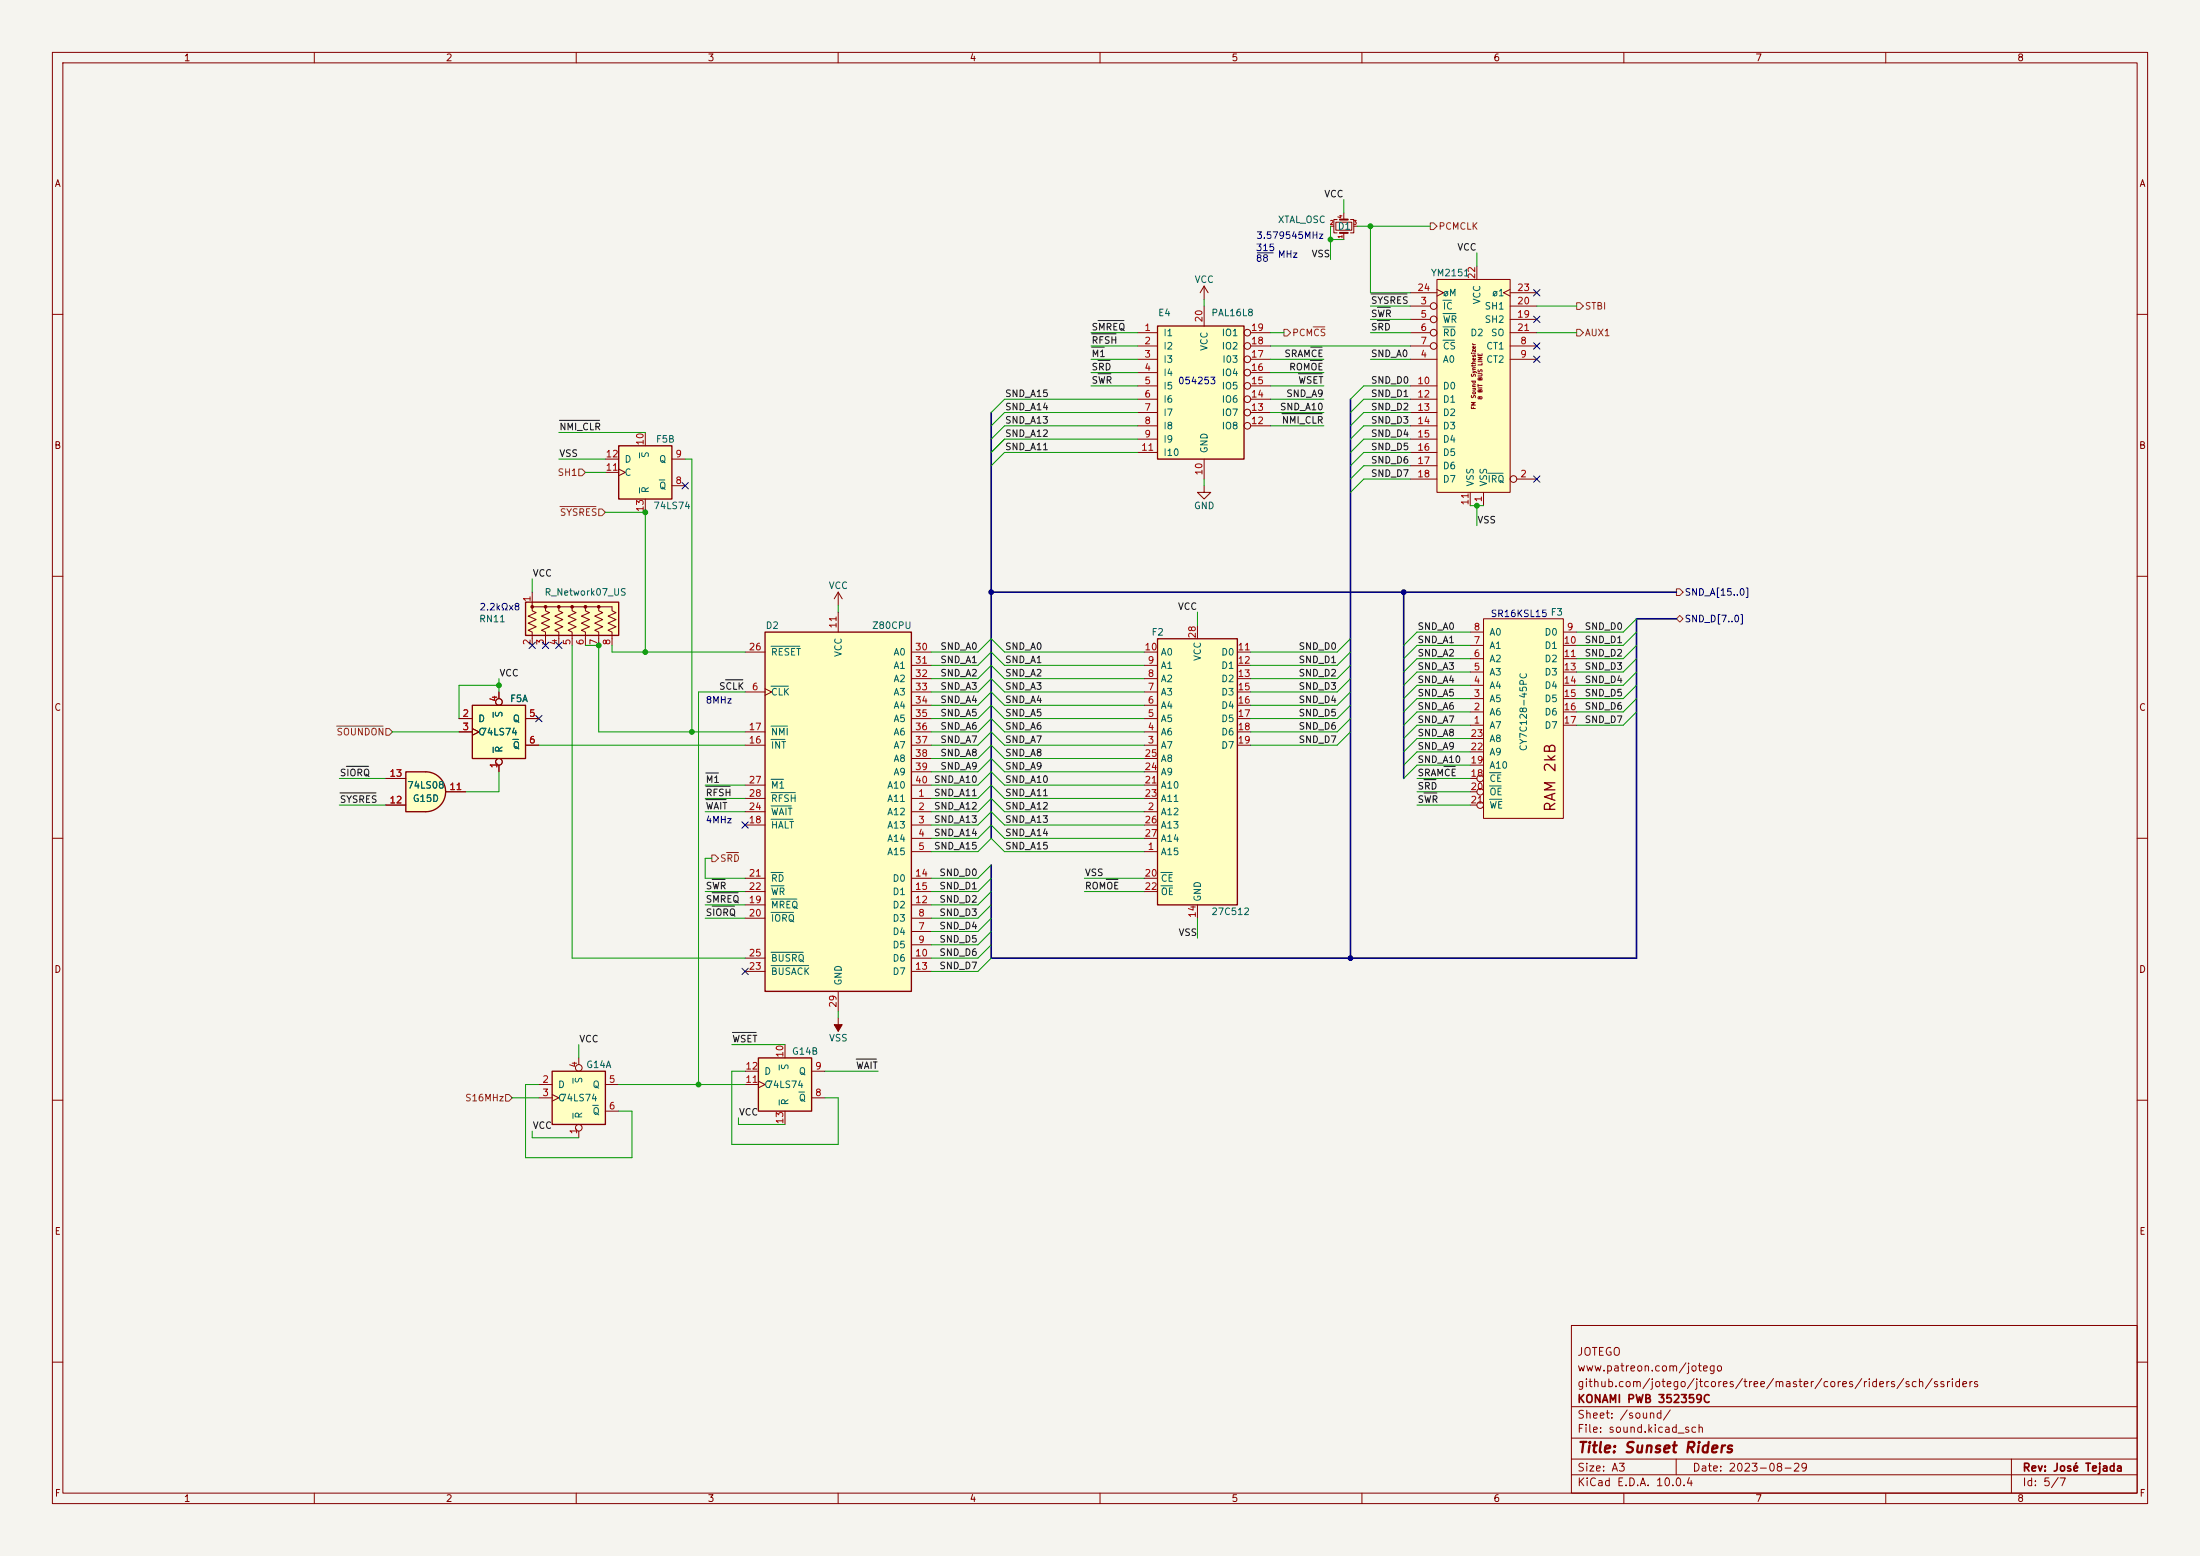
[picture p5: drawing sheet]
<svg xmlns="http://www.w3.org/2000/svg" width="420mm" height="297mm" viewBox="0 0 420 297" stroke-linecap="round" stroke-linejoin="round" font-family="sans-serif">
<path d="M0 0h420v297h-420z" fill="#f5f4ef" stroke="#f5f4ef" stroke-width=".19"/>
<g fill="none" stroke="#840000" stroke-width=".19">
<path d="M10 10h400v277h-400zM12 12h396v273h-396zM60 10v2M110 10v2M160 10v2M210 10v2M260 10v2M310 10v2M360 10v2M10 60h2M408 60h2M10 110h2"/>
<path d="M160 113l-.7 1.3M160 113l.8 1.3M160 113v2.6M408 110h2M10 160h2M408 160h2M10 210h2M408 210h2M300 253h108v32h-108zM10 260h2M300 278.5h108M300 274.5h108"/>
<path d="M300 268.5h108M320 278.5v3M384 278.5v6.5M408 260h2M60 285v2M110 285v2M160 285v2M210 285v2M260 285v2M300 281.5h108M310 285v2M360 285v2"/>
</g>
<path d="M100.3 114.9h17.8v6.4h-17.8z" fill="#ffffc2"/>
<path d="M100.3 114.9h17.8v6.4h-17.8z" fill="none" stroke="#840000" stroke-width=".25"/>
<g fill="#840000" stroke="#840000" stroke-width=".19">
<circle cx="101.6" cy="115.8" r=".25"/>
<circle cx="104.1" cy="115.8" r=".25"/>
<circle cx="106.7" cy="115.8" r=".25"/>
<circle cx="109.2" cy="115.8" r=".25"/>
<circle cx="111.8" cy="115.8" r=".25"/>
<circle cx="114.3" cy="115.8" r=".25"/>
</g>
<g fill="none" stroke="#840000" stroke-width=".19">
<path d="M254 43.2h.6M255 42.4h3.1v1.5h-3.1zM255.3 41.9h-.7v2.6h.7M256.5 40.6v1.3M256.5 44.5v1.2M257.8 41.9h.6v2.6h-.6M258.4 43.2h.7M101.6 113v2.6M104.1 115.8v.8l.8 .3-1.5 .7 1.5 .7-1.5 .6 1.5 .7-1.5 .7 .7 .4v2.5M106.7 115.8v.8l.7 .3-1.5 .7 1.5 .7-1.5 .6 1.5 .7-1.5 .7 .8 .4v2.5M109.2 115.8v.8l.8 .3-1.5 .7 1.5 .7-1.5 .6 1.5 .7-1.5 .7 .7 .4v2.5M111.8 115.8v.8l.7 .3-1.5 .7 1.5 .7-1.5 .6 1.5 .7-1.5 .7 .8 .4v2.5"/>
<path d="M114.3 115.8v.8l.8 .3-1.6 .7 1.6 .7-1.6 .6 1.6 .7-1.6 .7 .8 .4v2.5M101.6 123.2v-2.5l-.8-.4 1.6-.7-1.6-.7 1.6-.6-1.6-.7 1.6-.7-.8-.3v-.8h15.2v.8l.8 .3-1.5 .7 1.5 .7-1.5 .6 1.5 .7-1.5 .7 .7 .4v2.5"/>
</g>
<path d="M255.8 44.5h1.5M255.8 41.9h1.5" fill="none" stroke="#840000" stroke-width=".38"/>
<path d="M118.1 85.1h10.2v10.2h-10.2z" fill="#ffffc2"/>
<path d="M118.1 85.1h10.2v10.2h-10.2z" fill="none" stroke="#840000" stroke-width=".25"/>
<path d="M229.9 54.6l-.8 1.3M229.9 54.6l.7 1.3M229.9 54.6v2.6M115.6 87.6h2.5M115.6 90.2h2.5M118.1 89.5l1.3 .7-1.3 .6M123.2 82.6v2.5M123.2 95.3v2.5M128.3 92.7h2.5M128.3 87.6h2.5" fill="none" stroke="#840000" stroke-width=".19"/>
<path d="M122.1 86.4v1M122.1 93.1v1M125.8 91.6h1.1" fill="none" stroke="#006464" stroke-width=".19"/>
<path d="M283.2 118.1h15.2v38.1h-15.2z" fill="#ffffc2"/>
<g fill="none" stroke="#840000" stroke-width=".19">
<path d="M283.2 118.1h15.2v38.1h-15.2zM280.7 138.4h2.5M280.7 135.9h2.5M280.7 133.4h2.5M280.7 130.8h2.5M280.7 128.3h2.5M280.7 125.7h2.5M280.7 123.2h2.5M280.7 120.7h2.5M298.4 138.4h2.6M298.4 135.9h2.6M298.4 133.4h2.6"/>
<path d="M298.4 130.8h2.6M298.4 128.3h2.6M298.4 125.7h2.6M298.4 123.2h2.6M298.4 120.7h2.6M280.7 148.6h1.2M280.7 146.1h2.5M280.7 151.1h1.2M280.7 153.7h1.2M280.7 143.5h2.5M280.7 141h2.5"/>
<circle cx="282.6" cy="151.1" r=".63"/>
<circle cx="282.6" cy="153.7" r=".63"/>
<circle cx="282.6" cy="148.6" r=".63"/>
</g>
<path d="M284.4 147.5h2.1M284.4 150h2.2M284.4 152.6h2.3" fill="none" stroke="#006464" stroke-width=".19"/>
<path d="M274.3 53.3h14v40.7h-14z" fill="#ffffc2"/>
<g fill="none" stroke="#840000" stroke-width=".19">
<path d="M269.2 58.4h3.8M269.2 55.9h5.1M274.3 53.3h14v40.7h-14zM274.3 55.2l1.3 .7-1.3 .6M281.9 50.8v2.5M288.3 55.2l-1.3 .7 1.3 .6M288.3 58.4h5.1M288.3 55.9h5.1M269.2 68.6h5.1M269.2 61h3.8M269.2 63.5h3.8M269.2 66h3.8"/>
<path d="M269.2 73.7h5.1M269.2 76.2h5.1M269.2 78.7h5.1M288.3 68.6h5.1M288.3 61h5.1M288.3 63.5h5.1M288.3 66h5.1M229.9 92.7v1.3h1.2l-1.2 1.3-1.3-1.3h1.3M269.2 91.4h5.1M269.2 81.3h5.1M269.2 83.8h5.1M269.2 86.4h5.1"/>
<path d="M269.2 88.9h5.1M280.7 94v2.5M283.2 94v2.5M289.6 91.4h3.8"/>
<circle cx="273.7" cy="58.4" r=".63"/>
<circle cx="273.7" cy="63.5" r=".63"/>
<circle cx="273.7" cy="66" r=".63"/>
<circle cx="273.7" cy="61" r=".63"/>
<circle cx="288.9" cy="91.4" r=".63"/>
</g>
<path d="M275.5 57.3h1.6M275.5 59.9h2.4M275.5 62.4h2.2M275.5 64.9h2.2M284 90.3h2.9" fill="none" stroke="#006464" stroke-width=".19"/>
<path d="M221 121.9h15.2v50.8h-15.2z" fill="#ffffc2"/>
<path d="M221 121.9h15.2v50.8h-15.2z" fill="none" stroke="#840000" stroke-width=".25"/>
<g fill="none" stroke="#840000" stroke-width=".19">
<path d="M228.6 119.4v2.5M218.4 139.7h2.6M218.4 137.2h2.6M218.4 134.6h2.6M218.4 132.1h2.6M218.4 129.5h2.6M218.4 127h2.6M218.4 124.5h2.6M236.2 139.7h2.6M236.2 137.2h2.6M236.2 134.6h2.6M236.2 132.1h2.6"/>
<path d="M236.2 129.5h2.6M236.2 127h2.6M236.2 124.5h2.6M218.4 154.9h2.6M218.4 142.2h2.6M218.4 149.9h2.6M218.4 152.4h2.6M218.4 147.3h2.6M218.4 144.8h2.6M218.4 157.5h2.6M236.2 142.2h2.6M218.4 162.6h2.6"/>
<path d="M218.4 167.6h2.6M218.4 170.2h2.6M218.4 160h2.6M228.6 172.7v2.6"/>
</g>
<path d="M221.6 166.5h2.2M221.6 169.1h2.2" fill="none" stroke="#006464" stroke-width=".19"/>
<path d="M90.2 134.6h10.1v10.2h-10.1z" fill="#ffffc2"/>
<path d="M90.2 134.6h10.1v10.2h-10.1z" fill="none" stroke="#840000" stroke-width=".25"/>
<g fill="none" stroke="#840000" stroke-width=".19">
<path d="M87.6 137.2h2.6M87.6 139.7h2.6M90.2 139.1l1.2 .6-1.2 .6M95.2 132.1v1.3M100.3 137.2h2.6M95.2 146.1v1.2M100.3 142.2h2.6"/>
<circle cx="95.2" cy="134" r=".63"/>
<circle cx="95.2" cy="145.4" r=".63"/>
</g>
<path d="M94.1 136v.9M94.1 142.6v1M97.9 141.1h1.1" fill="none" stroke="#006464" stroke-width=".19"/>
<path d="M146 120.7h28v68.5h-28z" fill="#ffffc2"/>
<path d="M146 120.7h28v68.5h-28z" fill="none" stroke="#840000" stroke-width=".25"/>
<g fill="none" stroke="#840000" stroke-width=".19">
<path d="M160 116.8v3.9M142.2 132.1h3.8M142.2 139.7h3.8M142.2 124.5h3.8M146 131.4l1.3 .7-1.3 .6M174 132.1h3.8M174 139.7h3.8M174 124.5h3.8M174 127h3.8M174 129.5h3.8M174 134.6h3.8M174 137.2h3.8"/>
<path d="M142.2 152.4h3.8M142.2 154.9h3.8M142.2 157.5h3.8M142.2 142.2h3.8M142.2 149.9h3.8M174 152.4h3.8M174 154.9h3.8M174 157.5h3.8M174 142.2h3.8M174 149.9h3.8M174 144.8h3.8M174 147.3h3.8"/>
<path d="M142.2 175.3h3.8M142.2 172.7h3.8M142.2 167.6h3.8M142.2 170.2h3.8M174 160h3.8M174 162.6h3.8M174 177.8h3.8M174 175.3h3.8M174 172.7h3.8M174 167.6h3.8M174 170.2h3.8M142.2 182.9h3.8"/>
<path d="M142.2 185.4h3.8M160 189.2v3.8M174 180.3h3.8M174 182.9h3.8M174 185.4h3.8"/>
</g>
<g fill="none" stroke="#006464" stroke-width=".19">
<path d="M147.2 131h3.3M147.2 138.6h3.1M147.2 123.4h5.5M147.2 141.1h2.6M147.2 156.4h4.2M147.2 153.8h3.9M147.2 148.8h2.4M147.2 151.3h4.6M147.2 171.6h4.9M147.2 174.2h4.3M147.2 166.5h2.3M147.2 169.1h2.5"/>
<path d="M147.2 184.3h7.2M147.2 181.8h6.1"/>
</g>
<path d="M105.4 204.5h10.2v10.1h-10.2z" fill="#ffffc2"/>
<path d="M105.4 204.5h10.2v10.1h-10.2z" fill="none" stroke="#840000" stroke-width=".25"/>
<g fill="none" stroke="#840000" stroke-width=".19">
<path d="M160 194.3v2.6M102.9 207h2.5M102.9 209.6h2.5M105.4 208.9l1.3 .7-1.3 .6M110.5 201.9v1.3M110.5 215.9v1.3M115.6 207h2.5M115.6 212.1h2.5"/>
<circle cx="110.5" cy="203.8" r=".63"/>
<circle cx="110.5" cy="215.3" r=".63"/>
</g>
<path d="M109.4 205.8v1M109.4 212.5v1M113.1 211h1.1" fill="none" stroke="#006464" stroke-width=".19"/>
<path d="M159.3 195.6h1.5l-.8 1.3z" fill="#840000" stroke="#840000" stroke-width=".19"/>
<path d="M144.8 201.9h10.1v10.2h-10.1z" fill="#ffffc2"/>
<path d="M144.8 201.9h10.1v10.2h-10.1z" fill="none" stroke="#840000" stroke-width=".25"/>
<path d="M149.9 199.4v2.5M142.2 204.5h2.6M142.2 207h2.6M144.8 206.4l1.2 .6-1.2 .6M149.9 212.1v2.5M154.9 209.6h2.6M154.9 204.5h2.6" fill="none" stroke="#840000" stroke-width=".19"/>
<path d="M148.8 203.3v.9M148.8 209.9v1M152.5 208.4h1.1" fill="none" stroke="#006464" stroke-width=".19"/>
<path d="M221 62.2h16.5v25.4h-16.5z" fill="#ffffc2"/>
<path d="M221 62.2h16.5v25.4h-16.5z" fill="none" stroke="#840000" stroke-width=".25"/>
<g fill="none" stroke="#840000" stroke-width=".19">
<path d="M229.9 58.4v3.8M217.2 63.5h3.8M217.2 66h3.8M217.2 68.6h3.8M217.2 71.1h3.8M217.2 73.7h3.8M217.2 76.2h3.8M217.2 78.7h3.8M238.8 63.5h3.8M238.8 66h3.8M238.8 68.6h3.8M238.8 71.1h3.8"/>
<path d="M238.8 73.7h3.8M238.8 76.2h3.8M238.8 78.7h3.8M217.2 81.3h3.8M217.2 83.8h3.8M217.2 86.4h3.8M229.9 87.6v3.8M238.8 81.3h3.8"/>
<circle cx="238.1" cy="71.1" r=".63"/>
<circle cx="238.1" cy="78.7" r=".63"/>
<circle cx="238.1" cy="68.6" r=".63"/>
<circle cx="238.1" cy="63.5" r=".63"/>
<circle cx="238.1" cy="76.2" r=".63"/>
<circle cx="238.1" cy="73.7" r=".63"/>
<circle cx="238.1" cy="66" r=".63"/>
<circle cx="238.1" cy="81.3" r=".63"/>
</g>
<path d="M81.3 147.3a3.8 3.8 0 0 1 3.8 3.8 3.8 3.8 0 0 1-3.8 3.8z" fill="#ffffc2" stroke="#ffffc2" stroke-width=".19"/>
<path d="M77.5 147.3h3.8v7.6h-3.8z" fill="#ffffc2"/>
<path d="M77.5 147.3h3.8a3.8 3.8 0 0 1 3.8 3.8 3.8 3.8 0 0 1-3.8 3.8h-3.8z" fill="none" stroke="#840000" stroke-width=".25"/>
<g fill="none" stroke="#840000" stroke-width=".19">
<path d="M87.6 137.2h2.6M87.6 139.7h2.6M90.2 139.1l1.2 .6-1.2 .6M95.2 132.1v1.3M100.3 137.2h2.6M73.7 153.7h3.8M73.7 148.6h3.8M85.1 151.1h3.8M95.2 146.1v1.2M100.3 142.2h2.6"/>
<circle cx="95.2" cy="134" r=".63"/>
<circle cx="95.2" cy="145.4" r=".63"/>
</g>
<g fill="none" stroke="#725600" stroke-width=".19">
<path d="M273 42.5h.7l.6 .7-.6 .6h-.7zM301 57.8h.6l.7 .6-.7 .7h-.6zM245.1 62.9h.6l.7 .6-.7 .6h-.6zM250.7 62.4h2.2M301 62.9h.6l.7 .6-.7 .6h-.6zM106.9 96.7h6.9M110.5 89.5h.6l.7 .7-.7 .6h-.6zM114.3 97.2h.6l.7 .6-.7 .6h-.6zM320 118.1l.7-.6 .6 .6-.6 .6zM320 112.4h.7l.6 .6-.6 .7h-.7zM64.3 138.6h8.8M73.7 139.1h.6l.6 .6-.6 .6h-.6z"/>
<path d="M135.9 163.2h.6l.7 .6-.7 .7h-.6zM138.7 162.7h2.3M96.5 208.9h.7l.6 .7-.6 .6h-.7z"/>
</g>
<g fill="none" stroke="#0f0f0f" stroke-width=".19">
<path d="M261.7 56.1h6.9M263 58.6h2.4M208.4 63.7h4.7M208.4 66.3h2.4M209.6 71.3h2.5M209.6 61.2h5M209.6 68.8h2.3M244.7 79h7.7M247.9 71.3h4.5M250.2 68.8h2.2M250.2 66.3h2.2M263 61.2h2.2"/>
<path d="M106.8 80.2h7.7M138.5 129.8h3.3M64.9 151.4h6.9M66.1 146.3h4.3M134.7 150.1h4.7M134.7 147.5h2.5M134.7 152.6h3.9M271.8 148.8h2.3M271.8 151.4h2.5M275.7 146.3h2.1M136 167.9h2.4M136 170.4h4.9"/>
<path d="M136 172.9h4.2M211.2 167.9h2.2M139.8 197.1h4.6M163.5 202.2h3.8"/>
</g>
<path d="M240 48.3h3.1" fill="none" stroke="#0000c2" stroke-width=".19"/>
<path d="M189.2 78.7v81.3M257.8 76.2v106.7M189.2 113h130.8M268 113v35.6M320 118.1h-7.6v64.8h-123.2v-17.8" fill="none" stroke="#000084" stroke-width=".3"/>
<g fill="none" stroke="#009600" stroke-width=".19">
<path d="M256.5 38.1v2.5M229.9 57.2v1.2M254 45.7h2.5M254 43.2v6.3M259.1 43.2h13.9M261.6 43.2v12.7h7.6M261.6 58.4h7.6M281.9 48.3v2.5M293.4 58.4h7.6M208.3 71.1h8.9M208.3 73.7h8.9M208.3 66h8.9"/>
<path d="M208.3 63.5h8.9M208.3 68.6h8.9M217.2 76.2h-25.4l-2.6 2.5M217.2 78.7h-25.4l-2.6 2.6M242.6 71.1h10.1M242.6 76.2h10.1M242.6 73.7h10.1M242.6 78.7h10.1M242.6 66h26.6M242.6 63.5h2.5M242.6 68.6h10.1M261.6 63.5h7.6"/>
<path d="M261.6 68.6h7.6M261.6 61h7.6M269.2 76.2h-8.9l-2.5 2.5M269.2 73.7h-8.9l-2.5 2.5M269.2 78.7h-8.9l-2.5 2.6M293.4 63.5h7.6M106.7 87.6h8.9M106.7 82.6h16.5M111.8 90.2h3.8M115.6 97.8h7.6v26.7M130.8 87.6h1.3v52.1M217.2 81.3h-25.4l-2.6 2.5"/>
<path d="M217.2 86.4h-25.4l-2.6 2.5M217.2 83.8h-25.4l-2.6 2.6M229.9 91.4v1.3M242.6 81.3h10.1M269.2 81.3h-8.9l-2.5 2.5M269.2 86.4h-8.9l-2.5 2.5M269.2 83.8h-8.9l-2.5 2.6M269.2 91.4h-8.9l-2.5 2.6M269.2 88.9h-8.9l-2.5 2.5M280.7 96.5h2.5M281.9 96.5v3.8M101.6 110.5v2.5"/>
<path d="M160 115.6v1.2M228.6 116.8v2.6M312.4 118.1l-2.5 2.6h-8.9M74.9 139.7h12.7M95.2 130.8h-7.6v6.4M95.2 129.5v2.6M109.2 123.2v59.7h33M111.8 123.2h2.5v16.5h27.9M116.8 123.2v1.3h25.4M142.2 132.1h-8.9v74.9M177.8 124.5h8.9l2.5-2.6 2.6 2.6h26.6M177.8 132.1h8.9l2.5-2.6 2.6 2.6h26.6"/>
<path d="M177.8 139.7h8.9l2.5-2.5 2.6 2.5h26.6M177.8 134.6h8.9l2.5-2.5 2.6 2.5h26.6M177.8 127h8.9l2.5-2.5 2.6 2.5h26.6M177.8 129.5h8.9l2.5-2.5 2.6 2.5h26.6M177.8 137.2h8.9l2.5-2.6 2.6 2.6h26.6M257.8 121.9l-2.5 2.6h-16.5M257.8 129.5l-2.5 2.6h-16.5M257.8 139.7l-2.5 2.5h-16.5M257.8 137.2l-2.5 2.5h-16.5M257.8 132.1l-2.5 2.5h-16.5M257.8 124.5l-2.5 2.5h-16.5M257.8 127l-2.5 2.5h-16.5"/>
<path d="M257.8 134.6l-2.5 2.6h-16.5M280.7 130.8h-10.2l-2.5 2.6M280.7 125.7h-10.2l-2.5 2.6M280.7 128.3h-10.2l-2.5 2.5M280.7 123.2h-10.2l-2.5 2.5M280.7 135.9h-10.2l-2.5 2.5M280.7 138.4h-10.2l-2.5 2.6M280.7 133.4h-10.2l-2.5 2.5M280.7 120.7h-10.2l-2.5 2.5M312.4 128.3l-2.5 2.5h-8.9M312.4 123.2l-2.5 2.5h-8.9M312.4 125.7l-2.5 2.6h-8.9"/>
<path d="M312.4 120.7l-2.5 2.5h-8.9M312.4 133.4l-2.5 2.5h-8.9M312.4 135.9l-2.5 2.5h-8.9M312.4 130.8l-2.5 2.6h-8.9M64.8 153.7h8.9M64.8 148.6h8.9M95.2 147.3v3.8h-6.3M102.9 142.2h39.3M134.6 154.9h7.6M134.6 149.9h7.6M134.6 152.4h7.6M177.8 154.9h8.9l2.5-2.5 2.6 2.5h26.6"/>
<path d="M177.8 149.9h8.9l2.5-2.6 2.6 2.6h26.6M177.8 152.4h8.9l2.5-2.5 2.6 2.5h26.6M177.8 142.2h8.9l2.5-2.5 2.6 2.5h26.6M177.8 157.5h8.9l2.5-2.6 2.6 2.6h26.6M177.8 144.8h8.9l2.5-2.6 2.6 2.6h26.6M177.8 147.3h8.9l2.5-2.5 2.6 2.5h26.6M270.5 151.1h10.2M270.5 153.7h10.2M270.5 148.6h10.2M280.7 143.5h-10.2l-2.5 2.6M280.7 141h-10.2l-2.5 2.5M280.7 146.1h-10.2l-2.5 2.5"/>
<path d="M134.6 175.3h7.6M134.6 170.2h7.6M134.6 172.7h7.6M135.9 163.8h-1.3v3.8h7.6M177.8 162.6h8.9l2.5-2.6 2.6 2.6h26.6M177.8 160h8.9l2.5-2.5 2.6 2.5h26.6M189.2 165.1l-2.5 2.5h-8.9M189.2 175.3l-2.5 2.5h-8.9M189.2 177.8l-2.5 2.5h-8.9M189.2 172.7l-2.5 2.6h-8.9M189.2 167.6l-2.5 2.6h-8.9M189.2 170.2l-2.5 2.5h-8.9"/>
<path d="M207 167.6h11.4M207 170.2h11.4M228.6 175.3v3.8M110.5 199.4v2.5M139.7 199.4h10.2M160 193v1.3M189.2 180.3l-2.5 2.6h-8.9M189.2 182.9l-2.5 2.5h-8.9M97.8 209.6h5.1M101.6 215.9v1.3h8.9M102.9 207h-2.6v14h20.3v-8.9h-2.5M118.1 207h24.1"/>
<path d="M141 213.4v1.2h8.9M142.2 204.5h-2.5v13.9h20.3v-8.8h-2.5M157.5 204.5h10.1"/>
</g>
<g fill="none" stroke="#000084" stroke-width=".19">
<path d="M292.8 55.3l1.2 1.2M294 55.3l-1.2 1.2M292.8 60.4l1.2 1.2M292.8 65.4l1.2 1.2M292.8 68l1.2 1.2M294 60.4l-1.2 1.2M294 65.4l-1.2 1.2M294 68l-1.2 1.2M130.2 92.1l1.2 1.2M131.4 92.1l-1.2 1.2M292.8 90.8l1.2 1.2M294 90.8l-1.2 1.2"/>
<path d="M101 122.6l1.2 1.2M102.2 122.6l-1.2 1.2M102.3 136.6l1.2 1.2M103.5 136.6l-1.2 1.2M103.5 122.6l1.2 1.2M104.7 122.6l-1.2 1.2M106.1 122.6l1.2 1.2M107.3 122.6l-1.2 1.2M141.6 156.9l1.2 1.2M142.8 156.9l-1.2 1.2M141.6 184.8l1.2 1.2M142.8 184.8l-1.2 1.2"/>
</g>
<path d="M94.1 136v.9M94.1 142.6v1M97.9 141.1h1.1" fill="none" stroke="#006464" stroke-width=".19"/>
<g fill="#009600" stroke="#009600" stroke-width=".19">
<circle cx="114.3" cy="123.2" r=".46"/>
<circle cx="123.2" cy="124.5" r=".46"/>
<circle cx="123.2" cy="97.8" r=".46"/>
<circle cx="95.2" cy="130.8" r=".46"/>
<circle cx="132.1" cy="139.7" r=".46"/>
<circle cx="133.3" cy="207" r=".46"/>
<circle cx="254" cy="45.7" r=".46"/>
<circle cx="261.6" cy="43.2" r=".46"/>
<circle cx="281.9" cy="96.5" r=".46"/>
</g>
<g fill="#000084" stroke="#000084" stroke-width=".19">
<circle cx="189.2" cy="113" r=".46"/>
<circle cx="268" cy="113" r=".46"/>
<circle cx="257.8" cy="182.9" r=".46"/>
</g>
<g font-size="2" fill="#840000">
<text x="297.4" y="155.2" transform="rotate(-90 297.4 155.2)">RAM 2kB</text>
<text x="301" y="277.8">Title: Sunset Riders</text>
</g>
<g font-size="1.5" fill="#840000">
<text x="301" y="262.1">www.patreon.com/jotego</text>
<text x="301" y="259.1">JOTEGO</text>
<text x="301" y="268.1">KONAMI PWB 352359C</text>
<text x="301" y="265.1">github.com/jotego/jtcores/tree/master/cores/riders/sch/ssriders</text>
<text x="301" y="273.8">File: sound.kicad_sch</text>
<text x="301" y="271.1">Sheet: /sound/</text>
<text x="301" y="281.2">Size: A3</text>
<text x="323" y="281.2">Date: 2023-08-29</text>
<text x="386" y="281.2">Rev: José Tejada</text>
<text x="301" y="284">KiCad E.D.A. 10.0.4</text>
<text x="386" y="284">Id: 5/7</text>
</g>
<g font-size="1.3" fill="#840000">
<text x="35" y="12">1</text>
<text x="85" y="12">2</text>
<text x="135" y="12">3</text>
<text x="185" y="12">4</text>
<text x="235" y="12">5</text>
<text x="285" y="12">6</text>
<text x="335" y="12">7</text>
<text x="385" y="12">8</text>
<text x="10.3" y="36">A</text>
<text x="408.3" y="36">A</text>
<text x="10.3" y="86">B</text>
<text x="408.2" y="86">B</text>
<text x="10.3" y="136">C</text>
<text x="408.2" y="136">C</text>
<text x="10.3" y="186">D</text>
<text x="408.2" y="186">D</text>
<text x="10.3" y="236">E</text>
<text x="408.3" y="236">E</text>
<text x="10.3" y="286">F</text>
<text x="35" y="287">1</text>
<text x="85" y="287">2</text>
<text x="135" y="287">3</text>
<text x="185" y="287">4</text>
<text x="235" y="287">5</text>
<text x="285" y="287">6</text>
<text x="335" y="287">7</text>
<text x="385" y="287">8</text>
<text x="408.3" y="286">F</text>
</g>
<g font-size="1.3" fill="#0f0f0f">
<text x="252.7" y="38">VCC</text>
<text x="250.3" y="49.4">VSS</text>
<text x="278.1" y="48.1">VCC</text>
<text x="261.6" y="58.3">SYSRES</text>
<text x="208.3" y="65.9">RFSH</text>
<text x="208.3" y="63.4">SMREQ</text>
<text x="261.6" y="60.8">SWR</text>
<text x="261.6" y="63.4">SRD</text>
<text x="208.3" y="68.5">M1</text>
<text x="208.3" y="71">SRD</text>
<text x="245.1" y="68.5">SRAMCE</text>
<text x="246" y="71">ROMOE</text>
<text x="261.6" y="68.5">SND_A0</text>
<text x="191.8" y="76.1">SND_A15</text>
<text x="208.3" y="73.5">SWR</text>
<text x="245.5" y="76.1">SND_A9</text>
<text x="247.7" y="73.5">WSET</text>
<text x="261.6" y="73.5">SND_D0</text>
<text x="261.6" y="76.1">SND_D1</text>
<text x="106.7" y="82.4">NMI_CLR</text>
<text x="191.8" y="83.7">SND_A12</text>
<text x="191.8" y="81.2">SND_A13</text>
<text x="191.8" y="78.6">SND_A14</text>
<text x="244.2" y="78.6">SND_A10</text>
<text x="244.6" y="81.2">NMI_CLR</text>
<text x="261.6" y="78.6">SND_D2</text>
<text x="261.6" y="83.7">SND_D4</text>
<text x="261.6" y="81.2">SND_D3</text>
<text x="106.7" y="87.5">VSS</text>
<text x="191.8" y="86.2">SND_A11</text>
<text x="261.6" y="86.2">SND_D5</text>
<text x="261.6" y="88.8">SND_D6</text>
<text x="261.6" y="91.3">SND_D7</text>
<text x="281.9" y="100.2">VSS</text>
<text x="101.6" y="110.4">VCC</text>
<text x="224.8" y="116.7">VCC</text>
<text x="179.4" y="124.3">SND_A0</text>
<text x="191.8" y="124.3">SND_A0</text>
<text x="247.8" y="124.3">SND_D0</text>
<text x="270.5" y="125.6">SND_A2</text>
<text x="270.5" y="120.5">SND_A0</text>
<text x="270.5" y="123.1">SND_A1</text>
<text x="302.4" y="125.6">SND_D2</text>
<text x="302.4" y="123.1">SND_D1</text>
<text x="302.4" y="120.5">SND_D0</text>
<text x="95.2" y="129.4">VCC</text>
<text x="137.2" y="132">SCLK</text>
<text x="179.4" y="129.4">SND_A2</text>
<text x="179.4" y="132">SND_A3</text>
<text x="179.4" y="126.9">SND_A1</text>
<text x="191.8" y="126.9">SND_A1</text>
<text x="191.8" y="129.4">SND_A2</text>
<text x="191.8" y="132">SND_A3</text>
<text x="247.8" y="132">SND_D3</text>
<text x="247.8" y="129.4">SND_D2</text>
<text x="247.8" y="126.9">SND_D1</text>
<text x="270.5" y="128.1">SND_A3</text>
<text x="270.5" y="130.7">SND_A4</text>
<text x="302.4" y="128.1">SND_D3</text>
<text x="302.4" y="130.7">SND_D4</text>
<text x="179.4" y="137">SND_A5</text>
<text x="179.4" y="134.5">SND_A4</text>
<text x="191.8" y="137">SND_A5</text>
<text x="191.8" y="134.5">SND_A4</text>
<text x="247.8" y="134.5">SND_D4</text>
<text x="247.8" y="137">SND_D5</text>
<text x="270.5" y="135.8">SND_A6</text>
<text x="270.5" y="133.2">SND_A5</text>
<text x="302.4" y="135.8">SND_D6</text>
<text x="302.4" y="133.2">SND_D5</text>
<text x="179.4" y="142.1">SND_A7</text>
<text x="179.4" y="139.6">SND_A6</text>
<text x="191.8" y="142.1">SND_A7</text>
<text x="191.8" y="139.6">SND_A6</text>
<text x="247.8" y="142.1">SND_D7</text>
<text x="247.8" y="139.6">SND_D6</text>
<text x="270.5" y="138.3">SND_A7</text>
<text x="270.5" y="140.8">SND_A8</text>
<text x="270.5" y="143.4">SND_A9</text>
<text x="302.4" y="138.3">SND_D7</text>
<text x="64.8" y="148.5">SIORQ</text>
<text x="134.6" y="149.7">M1</text>
<text x="178.2" y="149.7">SND_A10</text>
<text x="179.4" y="147.2">SND_A9</text>
<text x="179.4" y="144.7">SND_A8</text>
<text x="191.8" y="147.2">SND_A9</text>
<text x="191.8" y="144.7">SND_A8</text>
<text x="191.8" y="149.7">SND_A10</text>
<text x="270.5" y="145.9">SND_A10</text>
<text x="270.5" y="148.5">SRAMCE</text>
<text x="64.8" y="153.5">SYSRES</text>
<text x="134.6" y="152.3">RFSH</text>
<text x="134.6" y="154.8">WAIT</text>
<text x="178.2" y="154.8">SND_A12</text>
<text x="178.2" y="152.3">SND_A11</text>
<text x="191.8" y="154.8">SND_A12</text>
<text x="191.8" y="152.3">SND_A11</text>
<text x="270.5" y="151">SRD</text>
<text x="270.5" y="153.5">SWR</text>
<text x="178.2" y="157.4">SND_A13</text>
<text x="178.2" y="159.9">SND_A14</text>
<text x="191.8" y="159.9">SND_A14</text>
<text x="191.8" y="157.4">SND_A13</text>
<text x="178.2" y="162.4">SND_A15</text>
<text x="179.2" y="167.5">SND_D0</text>
<text x="191.8" y="162.4">SND_A15</text>
<text x="207" y="167.5">VSS</text>
<text x="134.6" y="170.1">SWR</text>
<text x="134.6" y="172.6">SMREQ</text>
<text x="179.2" y="170.1">SND_D1</text>
<text x="179.2" y="172.6">SND_D2</text>
<text x="207" y="170.1">ROMOE</text>
<text x="134.6" y="175.1">SIORQ</text>
<text x="179.2" y="177.7">SND_D4</text>
<text x="179.2" y="175.1">SND_D3</text>
<text x="224.9" y="178.9">VSS</text>
<text x="179.2" y="185.3">SND_D7</text>
<text x="179.2" y="182.8">SND_D6</text>
<text x="179.2" y="180.2">SND_D5</text>
<text x="110.5" y="199.3">VCC</text>
<text x="139.7" y="199.3">WSET</text>
<text x="163.3" y="204.3">WAIT</text>
<text x="101.6" y="215.8">VCC</text>
<text x="141" y="213.2">VCC</text>
</g>
<g font-size="1.3" fill="#0000c2">
<text x="239.7" y="45.9">3.579545MHz</text>
<text x="239.6" y="48.2">315</text>
<text x="239.6" y="50.3">88</text>
<text x="243.8" y="49.5">MHz</text>
<text x="224.8" y="73.6">054253</text>
<text x="91.4" y="116.8">2.2kΩx8</text>
<text x="284.5" y="118.1">SR16KSL15 F3</text>
<text x="134.6" y="134.6">8MHz</text>
<text x="134.6" y="157.5">4MHz</text>
</g>
<g font-size="1.3" fill="#006464">
<text x="243.8" y="42.9">XTAL_OSC</text>
<text x="255.3" y="44.2">D1</text>
<text x="273.1" y="53">YM2151</text>
<text x="228" y="54.3">VCC</text>
<text x="275.3" y="59.4">IC</text>
<text x="275.3" y="56.9">øM</text>
<text x="282.9" y="58.2" transform="rotate(-90 282.9 58.2)">VCC</text>
<text x="283.3" y="59.4">SH1</text>
<text x="284.7" y="56.9">ø1</text>
<text x="221" y="60.7">E4</text>
<text x="222" y="64.5">I1</text>
<text x="231.1" y="60.7">PAL16L8</text>
<text x="233.1" y="64.5">IO1</text>
<text x="275.3" y="61.9">WR</text>
<text x="275.3" y="64.5">RD</text>
<text x="280.6" y="64.5">D2</text>
<text x="283.3" y="61.9">SH2</text>
<text x="284.5" y="64.5">SO</text>
<text x="222" y="67">I2</text>
<text x="222" y="69.6">I3</text>
<text x="230.8" y="67.1" transform="rotate(-90 230.8 67.1)">VCC</text>
<text x="233.1" y="67">IO2</text>
<text x="233.2" y="69.6">I03</text>
<text x="275.3" y="69.6">A0</text>
<text x="275.3" y="67">CS</text>
<text x="283.6" y="67">CT1</text>
<text x="283.6" y="69.6">CT2</text>
<text x="222" y="72.1">I4</text>
<text x="222" y="74.6">I5</text>
<text x="222" y="77.2">I6</text>
<text x="233.1" y="77.2">IO6</text>
<text x="233.1" y="74.6">IO5</text>
<text x="233.1" y="72.1">IO4</text>
<text x="275.3" y="74.6">D0</text>
<text x="275.3" y="77.2">D1</text>
<text x="222" y="79.7">I7</text>
<text x="222" y="82.3">I8</text>
<text x="233.1" y="82.3">IO8</text>
<text x="233.1" y="79.7">IO7</text>
<text x="275.3" y="79.7">D2</text>
<text x="275.3" y="82.3">D3</text>
<text x="119.1" y="88.6">D</text>
<text x="124.2" y="87.5" transform="rotate(-90 124.2 87.5)">S</text>
<text x="125.1" y="84.8">F5B</text>
<text x="125.7" y="88.6">Q</text>
<text x="222" y="84.8">I9</text>
<text x="222" y="87.3">I10</text>
<text x="230.8" y="86.6" transform="rotate(-90 230.8 86.6)">GND</text>
<text x="275.3" y="84.8">D4</text>
<text x="275.3" y="87.3">D5</text>
<text x="275.3" y="89.9">D6</text>
<text x="119.1" y="91.1">C</text>
<text x="124.2" y="94.2" transform="rotate(-90 124.2 94.2)">R</text>
<text x="125.7" y="93.7">Q</text>
<text x="275.3" y="92.4">D7</text>
<text x="281.6" y="93" transform="rotate(-90 281.6 93)">VSS</text>
<text x="283.9" y="92.4">IRQ</text>
<text x="284.2" y="93" transform="rotate(-90 284.2 93)">VSS</text>
<text x="124.6" y="97.5">74LS74</text>
<text x="227.8" y="97.5">GND</text>
<text x="158.1" y="112.7">VCC</text>
<text x="91.4" y="119.1">RN11</text>
<text x="103.9" y="114">R_Network07_US</text>
<text x="146.1" y="120.4">D2</text>
<text x="147.1" y="125.4">RESET</text>
<text x="161" y="125.5" transform="rotate(-90 161 125.5)">VCC</text>
<text x="166.4" y="120.4">Z80CPU</text>
<text x="170.5" y="125.4">A0</text>
<text x="219.7" y="121.6">F2</text>
<text x="221.5" y="125.4">A0</text>
<text x="233" y="125.4">D0</text>
<text x="284.2" y="124.2">A1</text>
<text x="284.2" y="121.6">A0</text>
<text x="294.8" y="121.6">D0</text>
<text x="294.8" y="124.2">D1</text>
<text x="170.5" y="128">A1</text>
<text x="170.5" y="130.5">A2</text>
<text x="221.5" y="130.5">A2</text>
<text x="221.5" y="128">A1</text>
<text x="229.6" y="126.3" transform="rotate(-90 229.6 126.3)">VCC</text>
<text x="233" y="128">D1</text>
<text x="233" y="130.5">D2</text>
<text x="284.2" y="131.8">A4</text>
<text x="284.2" y="129.2">A3</text>
<text x="284.2" y="126.7">A2</text>
<text x="294.8" y="126.7">D2</text>
<text x="294.8" y="129.2">D3</text>
<text x="294.8" y="131.8">D4</text>
<text x="96.2" y="137" transform="rotate(-90 96.2 137)">S</text>
<text x="97.3" y="134.3">F5A</text>
<text x="147.1" y="133.1">CLK</text>
<text x="170.5" y="133.1">A3</text>
<text x="170.5" y="135.6">A4</text>
<text x="221.5" y="135.6">A4</text>
<text x="221.5" y="133.1">A3</text>
<text x="233" y="133.1">D3</text>
<text x="233" y="135.6">D4</text>
<text x="284.2" y="136.9">A6</text>
<text x="284.2" y="134.3">A5</text>
<text x="294.8" y="134.3">D5</text>
<text x="294.8" y="136.9">D6</text>
<text x="91.2" y="138.1">D</text>
<text x="91.2" y="140.7">C</text>
<text x="91.6" y="140.7">74LS74</text>
<text x="96.2" y="143.8" transform="rotate(-90 96.2 143.8)">R</text>
<text x="97.8" y="138.1">Q</text>
<text x="97.8" y="143.2">Q</text>
<text x="147.1" y="143.2">INT</text>
<text x="147.1" y="140.7">NMI</text>
<text x="170.5" y="138.1">A5</text>
<text x="170.5" y="140.7">A6</text>
<text x="170.5" y="143.2">A7</text>
<text x="221.5" y="143.2">A7</text>
<text x="221.5" y="140.7">A6</text>
<text x="221.5" y="138.1">A5</text>
<text x="233" y="138.1">D5</text>
<text x="233" y="140.7">D6</text>
<text x="233" y="143.2">D7</text>
<text x="284.2" y="139.4">A7</text>
<text x="284.2" y="141.9">A8</text>
<text x="291.8" y="143.5" transform="rotate(-90 291.8 143.5)">CY7C128-45PC</text>
<text x="294.8" y="139.4">D7</text>
<text x="170.5" y="145.8">A8</text>
<text x="170.5" y="148.3">A9</text>
<text x="221.5" y="148.3">A9</text>
<text x="221.5" y="145.8">A8</text>
<text x="284.2" y="149.6">CE</text>
<text x="284.2" y="147">A10</text>
<text x="284.2" y="144.5">A9</text>
<text x="77.6" y="150.8">74LS08</text>
<text x="78.7" y="153.4">G15D</text>
<text x="147.1" y="155.9">WAIT</text>
<text x="147.1" y="150.8">M1</text>
<text x="147.1" y="153.4">RFSH</text>
<text x="169.3" y="153.4">A11</text>
<text x="169.3" y="155.9">A12</text>
<text x="169.3" y="150.8">A10</text>
<text x="221.5" y="155.9">A12</text>
<text x="221.5" y="150.8">A10</text>
<text x="221.5" y="153.4">A11</text>
<text x="284.2" y="152.1">OE</text>
<text x="284.2" y="154.6">WE</text>
<text x="147.1" y="158.5">HALT</text>
<text x="169.3" y="158.5">A13</text>
<text x="169.3" y="161">A14</text>
<text x="221.5" y="158.5">A13</text>
<text x="221.5" y="161">A14</text>
<text x="169.3" y="163.5">A15</text>
<text x="221.5" y="163.5">A15</text>
<text x="147.1" y="173.7">MREQ</text>
<text x="147.1" y="168.6">RD</text>
<text x="147.1" y="171.2">WR</text>
<text x="170.3" y="173.7">D2</text>
<text x="170.3" y="168.6">D0</text>
<text x="170.3" y="171.2">D1</text>
<text x="221.5" y="168.6">CE</text>
<text x="221.5" y="171.2">OE</text>
<text x="229.6" y="172.2" transform="rotate(-90 229.6 172.2)">GND</text>
<text x="147.1" y="176.2">IORQ</text>
<text x="170.3" y="178.8">D4</text>
<text x="170.3" y="176.2">D3</text>
<text x="231.1" y="175">27C512</text>
<text x="147.1" y="183.9">BUSRQ</text>
<text x="170.3" y="181.3">D5</text>
<text x="170.3" y="183.9">D6</text>
<text x="147.1" y="186.4">BUSACK</text>
<text x="161" y="188.2" transform="rotate(-90 161 188.2)">GND</text>
<text x="170.3" y="186.4">D7</text>
<text x="151.1" y="201.6">G14B</text>
<text x="158.2" y="199.1">VSS</text>
<text x="106.4" y="208">D</text>
<text x="111.5" y="206.9" transform="rotate(-90 111.5 206.9)">S</text>
<text x="111.8" y="204.2">G14A</text>
<text x="113" y="208">Q</text>
<text x="145.8" y="208">C</text>
<text x="145.8" y="205.4">D</text>
<text x="146.2" y="208">74LS74</text>
<text x="150.8" y="204.4" transform="rotate(-90 150.8 204.4)">S</text>
<text x="152.4" y="205.4">Q</text>
<text x="106.4" y="210.5">C</text>
<text x="106.9" y="210.5">74LS74</text>
<text x="111.5" y="213.6" transform="rotate(-90 111.5 213.6)">R</text>
<text x="113" y="213.1">Q</text>
<text x="150.8" y="211.1" transform="rotate(-90 150.8 211.1)">R</text>
<text x="152.4" y="210.5">Q</text>
</g>
<g font-size="1.3" fill="#725600">
<text x="274.5" y="44.2">PCMCLK</text>
<text x="302.5" y="59.4">STBI</text>
<text x="246.6" y="64.5">PCMCS</text>
<text x="302.5" y="64.5">AUX1</text>
<text x="106.3" y="91.1">SH1</text>
<text x="106.8" y="98.8">SYSRES</text>
<text x="64.1" y="140.7">SOUNDON</text>
<text x="137.4" y="164.8">SRD</text>
<text x="88.7" y="210.5">S16MHz</text>
</g>
<g font-size="1.3" fill="#a90000">
<text x="281.9" y="53.4" transform="rotate(-90 281.9 53.4)">22</text>
<text x="270.5" y="55.9">24</text>
<text x="271.1" y="58.4">3</text>
<text x="289.5" y="58.4">20</text>
<text x="289.5" y="55.9">23</text>
<text x="218.4" y="63.5">1</text>
<text x="229.8" y="61.6" transform="rotate(-90 229.8 61.6)">20</text>
<text x="238.7" y="63.5">19</text>
<text x="271.1" y="60.9">5</text>
<text x="271.1" y="63.5">6</text>
<text x="289.5" y="60.9">19</text>
<text x="289.5" y="63.5">21</text>
<text x="218.4" y="66">2</text>
<text x="218.4" y="68.6">3</text>
<text x="218.4" y="71.1">4</text>
<text x="238.7" y="71.1">16</text>
<text x="238.7" y="68.6">17</text>
<text x="238.7" y="66">18</text>
<text x="271.1" y="68.6">4</text>
<text x="271.1" y="66">7</text>
<text x="290.1" y="66">8</text>
<text x="290.1" y="68.6">9</text>
<text x="218.4" y="73.6">5</text>
<text x="218.4" y="76.2">6</text>
<text x="238.7" y="76.2">14</text>
<text x="238.7" y="73.6">15</text>
<text x="270.5" y="73.6">10</text>
<text x="270.5" y="76.2">12</text>
<text x="218.4" y="78.7">7</text>
<text x="218.4" y="81.3">8</text>
<text x="218.4" y="83.8">9</text>
<text x="238.7" y="81.3">12</text>
<text x="238.7" y="78.7">13</text>
<text x="270.5" y="78.7">13</text>
<text x="270.5" y="81.3">14</text>
<text x="270.5" y="83.8">15</text>
<text x="115.5" y="87.6">12</text>
<text x="123.2" y="85.1" transform="rotate(-90 123.2 85.1)">10</text>
<text x="128.8" y="87.6">9</text>
<text x="217.8" y="86.3">11</text>
<text x="270.5" y="86.3">16</text>
<text x="270.5" y="88.9">17</text>
<text x="115.5" y="90.1">11</text>
<text x="128.8" y="92.7">8</text>
<text x="229.8" y="90.8" transform="rotate(-90 229.8 90.8)">10</text>
<text x="270.5" y="91.4">18</text>
<text x="283.2" y="96" transform="rotate(-90 283.2 96)">1</text>
<text x="290.1" y="91.4">2</text>
<text x="123.2" y="97.8" transform="rotate(-90 123.2 97.8)">13</text>
<text x="280.6" y="96.6" transform="rotate(-90 280.6 96.6)">11</text>
<text x="101.6" y="115" transform="rotate(-90 101.6 115)">1</text>
<text x="101.6" y="123.3" transform="rotate(-90 101.6 123.3)">2</text>
<text x="104.1" y="123.3" transform="rotate(-90 104.1 123.3)">3</text>
<text x="106.7" y="123.3" transform="rotate(-90 106.7 123.3)">4</text>
<text x="109.2" y="123.3" transform="rotate(-90 109.2 123.3)">5</text>
<text x="111.7" y="123.3" transform="rotate(-90 111.7 123.3)">6</text>
<text x="114.3" y="123.3" transform="rotate(-90 114.3 123.3)">7</text>
<text x="116.8" y="123.3" transform="rotate(-90 116.8 123.3)">8</text>
<text x="142.8" y="124.4">26</text>
<text x="160" y="120.1" transform="rotate(-90 160 120.1)">11</text>
<text x="174.6" y="124.4">30</text>
<text x="218.4" y="124.4">10</text>
<text x="228.6" y="122" transform="rotate(-90 228.6 122)">28</text>
<text x="236.2" y="124.4">11</text>
<text x="281.2" y="125.7">6</text>
<text x="281.2" y="123.2">7</text>
<text x="281.2" y="120.6">8</text>
<text x="298.4" y="123.2">10</text>
<text x="298.4" y="125.7">11</text>
<text x="299" y="120.6">9</text>
<text x="174.6" y="127">31</text>
<text x="174.6" y="129.5">32</text>
<text x="219" y="129.5">8</text>
<text x="219" y="127">9</text>
<text x="236.2" y="127">12</text>
<text x="236.2" y="129.5">13</text>
<text x="281.2" y="130.8">4</text>
<text x="281.2" y="128.2">5</text>
<text x="298.4" y="128.2">13</text>
<text x="298.4" y="130.8">14</text>
<text x="88.2" y="137.1">2</text>
<text x="95.2" y="134.1" transform="rotate(-90 95.2 134.1)">4</text>
<text x="100.9" y="137.1">5</text>
<text x="143.4" y="132.1">6</text>
<text x="174.6" y="132.1">33</text>
<text x="174.6" y="134.6">34</text>
<text x="174.6" y="137.1">35</text>
<text x="219" y="137.1">5</text>
<text x="219" y="134.6">6</text>
<text x="219" y="132.1">7</text>
<text x="236.2" y="132.1">15</text>
<text x="236.2" y="134.6">16</text>
<text x="236.2" y="137.1">17</text>
<text x="281.2" y="135.9">2</text>
<text x="281.2" y="133.3">3</text>
<text x="298.4" y="133.3">15</text>
<text x="298.4" y="135.9">16</text>
<text x="88.2" y="139.7">3</text>
<text x="100.9" y="142.2">6</text>
<text x="142.8" y="142.2">16</text>
<text x="142.8" y="139.7">17</text>
<text x="174.6" y="139.7">36</text>
<text x="174.6" y="142.2">37</text>
<text x="219" y="142.2">3</text>
<text x="219" y="139.7">4</text>
<text x="236.2" y="139.7">18</text>
<text x="236.2" y="142.2">19</text>
<text x="280.6" y="143.5">22</text>
<text x="280.6" y="140.9">23</text>
<text x="281.2" y="138.4">1</text>
<text x="298.4" y="138.4">17</text>
<text x="74.3" y="148.6">13</text>
<text x="95.2" y="146.8" transform="rotate(-90 95.2 146.8)">1</text>
<text x="142.8" y="149.8">27</text>
<text x="174.6" y="144.8">38</text>
<text x="174.6" y="147.3">39</text>
<text x="174.6" y="149.8">40</text>
<text x="218.4" y="149.8">21</text>
<text x="218.4" y="147.3">24</text>
<text x="218.4" y="144.8">25</text>
<text x="280.6" y="148.6">18</text>
<text x="280.6" y="146">19</text>
<text x="74.3" y="153.6">12</text>
<text x="85.7" y="151.1">11</text>
<text x="142.8" y="154.9">24</text>
<text x="142.8" y="152.4">28</text>
<text x="175.2" y="152.4">1</text>
<text x="175.2" y="154.9">2</text>
<text x="218.4" y="152.4">23</text>
<text x="219" y="154.9">2</text>
<text x="280.6" y="151.1">20</text>
<text x="280.6" y="153.6">21</text>
<text x="142.8" y="157.5">18</text>
<text x="175.2" y="157.5">3</text>
<text x="175.2" y="160">4</text>
<text x="218.4" y="157.5">26</text>
<text x="218.4" y="160">27</text>
<text x="142.8" y="167.6">21</text>
<text x="174.6" y="167.6">14</text>
<text x="175.2" y="162.5">5</text>
<text x="218.4" y="167.6">20</text>
<text x="219" y="162.5">1</text>
<text x="142.8" y="172.7">19</text>
<text x="142.8" y="170.2">22</text>
<text x="174.6" y="172.7">12</text>
<text x="174.6" y="170.2">15</text>
<text x="218.4" y="170.2">22</text>
<text x="142.8" y="175.2">20</text>
<text x="175.2" y="177.8">7</text>
<text x="175.2" y="175.2">8</text>
<text x="228.6" y="175.3" transform="rotate(-90 228.6 175.3)">14</text>
<text x="142.8" y="185.4">23</text>
<text x="142.8" y="182.9">25</text>
<text x="174.6" y="182.9">10</text>
<text x="174.6" y="185.4">13</text>
<text x="175.2" y="180.3">9</text>
<text x="160" y="192.4" transform="rotate(-90 160 192.4)">29</text>
<text x="110.5" y="203.9" transform="rotate(-90 110.5 203.9)">4</text>
<text x="149.8" y="202" transform="rotate(-90 149.8 202)">10</text>
<text x="103.4" y="207">2</text>
<text x="103.4" y="209.5">3</text>
<text x="116.1" y="207">5</text>
<text x="142.2" y="207">11</text>
<text x="142.2" y="204.4">12</text>
<text x="155.5" y="209.5">8</text>
<text x="155.5" y="204.4">9</text>
<text x="116.1" y="212.1">6</text>
<text x="149.8" y="214.7" transform="rotate(-90 149.8 214.7)">13</text>
<text x="110.5" y="216.6" transform="rotate(-90 110.5 216.6)">1</text>
</g>
<g font-size="1.3" fill="#000084">
<text x="321.5" y="119.1">SND_D[7..0]</text>
<text x="321.5" y="114">SND_A[15..0]</text>
</g>
<g font-size=".8" fill="#a90000">
<text x="256.4" y="41.8" transform="rotate(-90 256.4 41.8)">4</text>
<text x="253.8" y="43.1">2</text>
<text x="256.4" y="45.6" transform="rotate(-90 256.4 45.6)">1</text>
<text x="258.2" y="43.1">3</text>
</g>
<g font-size=".8" fill="#840000">
<text x="283.2" y="76.4" transform="rotate(-90 283.2 76.4)">8 BIT BUS LINE</text>
<text x="281.9" y="78.2" transform="rotate(-90 281.9 78.2)">FM Sound Synthesizer</text>
</g>
</svg>
